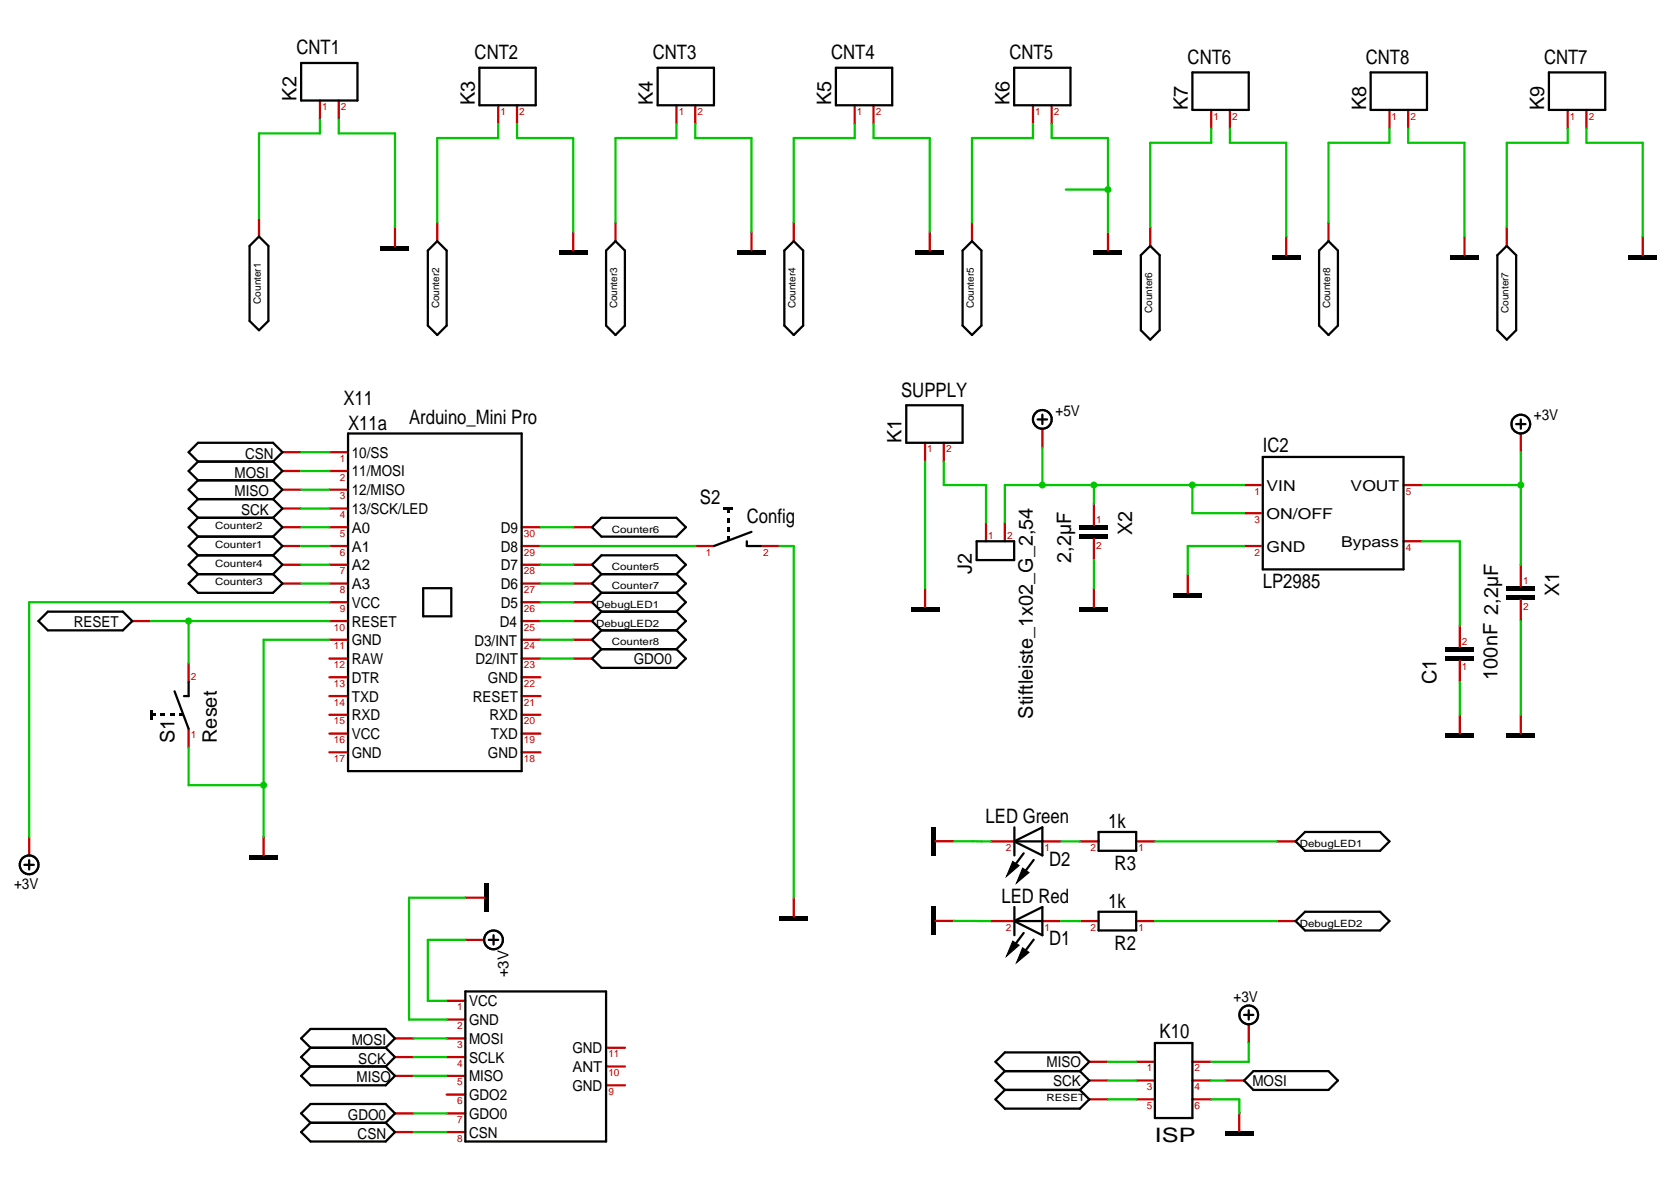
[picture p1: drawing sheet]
<svg xmlns="http://www.w3.org/2000/svg" width="297mm" height="210mm" viewBox="0 0 297 210" stroke-linecap="round" stroke-linejoin="round" font-family="sans-serif">
<g fill="none" stroke="#c70000" stroke-width=".4">
<path d="M56.9 17.9v3.3M60.2 17.9v3.3M88.6 18.7v3.3M91.9 18.7v3.3M120.2 18.7v3.3M123.6 18.7v3.3M151.9 18.7v3.3M155.3 18.7v3.3M183.6 18.7v3.3M186.9 18.7v3.3M215.3 19.5v3.4M218.6 19.5v3.4"/>
<path d="M247 19.5v3.4M250.3 19.5v3.4M278.7 19.5v3.4M282 19.5v3.4M46 38.7v3.3M77.7 39.5v3.4M109.4 39.5v3.4M141.1 39.5v3.4M172.8 39.5v3.4M236.2 39.5v3.4M70.2 40.4v3.3M101.9 41.2v3.3"/>
<path d="M133.6 41.2v3.3M165.3 41.2v3.3M197 41.2v3.3M204.5 40.4v3.3M228.6 42v3.4M260.3 42v3.4M267.8 40.4v3.3M292 42v3.4M164.4 78.7v3.3M167.8 78.7v3.3M185.3 76.2v3.3M270.3 77v3.4"/>
<path d="M50.2 97h3.3M50.2 80.4h3.3M50.2 87h3.3M50.2 83.7h3.3M50.2 90.4h3.3M50.2 93.7h3.3M58.5 97h3.4M58.5 80.4h3.4M58.5 87h3.4M58.5 83.7h3.4M58.5 90.4h3.4M58.5 93.7h3.4"/>
<path d="M92.7 97h3.4M92.7 93.7h3.4M101.9 93.7h3.3M123.6 97h3.3M135.3 97h3.3M175.3 92.9v3.3M178.6 92.9v3.3M194.5 89.5v3.8M194.5 95.8v3.7M221.1 97h3.4M221.1 86.2h3.4M221.1 91.2h3.4"/>
<path d="M249.5 86.2h3.3M249.5 96.2h3.3M23.5 110.4h3.4M33.5 117.9v3.3M50.2 100.4h3.3M50.2 103.7h3.3M58.5 110.4h3.4M58.5 117.1h3.4M58.5 100.4h3.4M58.5 103.7h3.4M58.5 107h3.4M58.5 113.7h3.4"/>
<path d="M92.7 110.4h3.4M92.7 117.1h3.4M92.7 100.4h3.4M92.7 103.7h3.4M92.7 107h3.4M92.7 113.7h3.4M101.9 110.4h3.3M101.9 117.1h3.3M101.9 100.4h3.3M101.9 103.7h3.3M101.9 107h3.3M101.9 113.7h3.3"/>
<path d="M164.4 104.5v3.4M194.5 104.5v3.4M211.1 102v3.4M259.5 111.2v3.8M259.5 117.5v3.7M270.3 100.4v3.7M270.3 106.6v3.8M33.5 129.5v3.4M58.5 120.4h3.4M58.5 123.7h3.4M58.5 127h3.4M58.5 130.4h3.4"/>
<path d="M58.5 133.7h3.4M92.7 120.4h3.4M92.7 123.7h3.4M92.7 127h3.4M92.7 130.4h3.4M92.7 133.7h3.4M259.5 127v3.4M270.3 127v3.4M5.2 148.7v3.3M46.9 148.7v3.3M82.7 159.6h3.4M141.1 159.6v3.3"/>
<path d="M166.3 149.5h3.3M176.1 149.5h4.2M185.3 149.5h3.3M192 149.5h3.3M202 149.5h3.3M227 149.5h3.3M79.4 177.9h3.3M82.7 167h3.4M166.3 163.7h3.3M176.1 163.7h4.2M185.3 163.7h3.3M192 163.7h3.3"/>
<path d="M202 163.7h3.3M227 163.7h3.3M70.2 197.9h3.4M70.2 191.2h3.4M70.2 187.9h3.4M70.2 184.6h3.4M79.4 197.9h3.3M79.4 194.5h3.3M79.4 191.2h3.3M79.4 187.9h3.3M79.4 184.6h3.3M79.4 181.2h3.3"/>
<path d="M107.7 186.2h3.4M107.7 189.5h3.4M107.7 192.9h3.4M193.6 195.4h3.4M193.6 188.7h3.4M193.6 192h3.4M202 195.4h3.3M202 188.7h3.3M202 192h3.3M212 195.4h3.3M212 188.7h3.3M212 192h3.3"/>
<path d="M217.8 192h3.3M220.3 197.7v3.3M222 182.1v3.3M70.2 201.2h3.4M79.4 201.2h3.3"/>
</g>
<g fill="none" stroke="#000" stroke-width=".4">
<path d="M53.5 11.2h10v6.7h-10zM85.2 12h10v6.7h-10zM116.9 12h10v6.7h-10zM148.6 12h10v6.7h-10zM180.3 12h10v6.7h-10zM212 12.9h10v6.6h-10zM243.6 12.9h10.1v6.6h-10.1zM275.3 12.9h10v6.6h-10zM44.4 43.7l1.6-1.7 1.7 1.7v13.3l-1.7 1.7-1.6-1.7zM76.1 44.5l1.6-1.6 1.7 1.6v13.4l-1.7 1.6-1.6-1.6zM107.7 44.5l1.7-1.6 1.7 1.6v13.4l-1.7 1.6-1.7-1.6zM139.4 44.5l1.7-1.6 1.7 1.6v13.4l-1.7 1.6-1.7-1.6z"/>
<path d="M171.1 44.5l1.7-1.6 1.7 1.6v13.4l-1.7 1.6-1.7-1.6zM202.8 45.4l1.7-1.7 1.6 1.7v13.3l-1.6 1.7-1.7-1.7zM234.5 44.5l1.7-1.6 1.6 1.6v13.4l-1.6 1.6-1.7-1.6zM266.2 45.4l1.6-1.7 1.7 1.7v13.3l-1.7 1.7-1.6-1.7zM61.9 77h30.8v60.1h-30.8zM161.1 72h10v6.7h-10zM184.4 74.5h1.7M185.3 73.7v1.7M269.5 75.4h1.7M270.3 74.5v1.7M35.2 82l-1.7 1.7 1.7 1.7M35.2 82l-1.7-1.6 1.7-1.7h13.3l1.7 1.7-1.7 1.6"/>
<path d="M35.2 82h13.3M35.2 85.4l-1.7 1.6 1.7 1.7M35.2 85.4h13.3M35.2 88.7h13.3M35.2 88.7l-1.7 1.7 1.7 1.6M35.2 92h13.3M35.2 95.4l-1.7 1.6 1.7 1.7M35.2 95.4h13.3M35.2 98.7h13.3M35.2 92l-1.7 1.7 1.7 1.7M35.2 98.7l-1.7 1.7 1.7 1.6M48.5 85.4l1.7 1.6-1.7 1.7"/>
<path d="M48.5 82l1.7 1.7-1.7 1.7M48.5 88.7l1.7 1.7-1.7 1.6M48.5 95.4l1.7 1.6-1.7 1.7M48.5 92l1.7 1.7-1.7 1.7M48.5 98.7l1.7 1.7-1.7 1.6M106.9 92h13.3l1.7 1.7-1.7 1.7h-13.3l-1.7-1.7zM132.8 96.2v.8h2.5M133.6 94.5l-6.7 2.5M173.6 96.2h6.7v3.3h-6.7zM224.5 81.2h25v20h-25zM6.8 110.4l1.7-1.7h13.3l1.7 1.7-1.7 1.6h-13.3zM35.2 102l-1.7 1.7 1.7 1.7h13.3l1.7-1.7-1.7-1.7"/>
<path d="M35.2 102h13.3M75.2 104.5h5v5h-5zM106.9 108.7h13.3M106.9 112h13.3M106.9 115.4l-1.7 1.7 1.7 1.6h13.3l1.7-1.6-1.7-1.7M106.9 102l-1.7-1.6 1.7-1.7h13.3l1.7 1.7-1.7 1.6M106.9 115.4h13.3M106.9 102h13.3M106.9 105.4h13.3M106.9 108.7l-1.7 1.7 1.7 1.6M106.9 102l-1.7 1.7 1.7 1.7M106.9 112l-1.7 1.7 1.7 1.7"/>
<path d="M106.9 105.4l-1.7 1.6 1.7 1.7M120.2 102l1.7 1.7-1.7 1.7M120.2 112l1.7 1.7-1.7 1.7M120.2 108.7l1.7 1.7-1.7 1.6M120.2 105.4l1.7 1.6-1.7 1.7M31 122.9l2.5 6.6M33.5 121.2v2.5h-.8M4.3 153.7h1.7M5.2 152.9v1.6M180.3 149.5l5-2.5v5zM180.3 149.5h5M180.3 147v5"/>
<path d="M182 151.7l-2.1 2.7M183.7 152.8l-2 2.8M195.3 147.9h6.7v3.3h-6.7zM230.3 149.5l1.7-1.6h13.3l1.7 1.6-1.7 1.7h-13.3zM82.7 176.2h25v26.7h-25zM86.9 167h1.7M87.7 166.2v1.7M180.3 163.7l5-2.5v5zM180.3 163.7h5M180.3 161.2v5M182 165.8l-2.1 2.8M183.7 167l-2 2.8"/>
<path d="M195.3 162.1h6.7v3.3h-6.7zM222 179.6v1.6M230.3 163.7l1.7-1.6h13.3l1.7 1.6-1.7 1.7h-13.3zM55.2 199.6l-1.7 1.6 1.7 1.7h13.4l1.6-1.7-1.6-1.6M55.2 186.2l-1.7-1.6 1.7-1.7h13.4l1.6 1.7-1.6 1.6M55.2 199.6h13.4M55.2 189.5l-1.7 1.7 1.7 1.7h13.4l1.6-1.7-1.6-1.7M55.2 189.5h13.4M55.2 186.2h13.4M55.2 199.6l-1.7-1.7 1.7-1.7h13.4l1.6 1.7-1.6 1.7M55.2 186.2l-1.7 1.7 1.7 1.6M68.6 186.2l1.6 1.7-1.6 1.6"/>
<path d="M178.6 193.7l-1.6 1.7 1.6 1.6h13.4l1.6-1.6-1.6-1.7M178.6 193.7h13.4M178.6 190.4l-1.6-1.7 1.6-1.7h13.4l1.6 1.7-1.6 1.7M178.6 190.4h13.4M178.6 190.4l-1.6 1.6 1.6 1.7M192 190.4l1.6 1.6-1.6 1.7M205.3 185.4h6.7v13.3h-6.7zM221.1 180.4h1.7M222.8 190.4h13.4l1.6 1.6-1.6 1.7h-13.4l-1.7-1.7z"/>
<circle cx="185.3" cy="74.5" r="1.67"/>
<circle cx="270.3" cy="75.4" r="1.67"/>
<circle cx="5.2" cy="153.7" r="1.67"/>
<circle cx="87.7" cy="167" r="1.67"/>
<circle cx="222" cy="180.4" r="1.67"/>
</g>
<g fill="#000">
<path d="M67.7 43.7h5v.8h-5zM99.4 44.5h5v.9h-5zM131.1 44.5h5v.9h-5zM162.8 44.5h5v.9h-5zM194.5 44.5h5v.9h-5zM226.1 45.4h5v.8h-5zM257.8 45.4h5v.8h-5zM289.5 45.4h5v.8h-5zM128.6 90.2h1.7v.4h-1.7zM129.2 90.4h.4v.8h-.4zM129.2 92h.4v.9h-.4zM129.2 93.7h.4v.8h-.4z"/>
<path d="M129.2 95.4h.4v.8h-.4zM192 95h5v.8h-5zM192 93.3h5v.8h-5zM161.9 107.9h5v.8h-5zM192 107.9h5v.8h-5zM208.6 105.4h5v.8h-5zM257 115h5v.8h-5zM257 116.6h5v.9h-5zM267.8 105.8h5v.8h-5zM267.8 104.1h5v.9h-5zM26.9 126.9h.8v.3h-.8zM26.7 126.2h.4v1.7h-.4z"/>
<path d="M28.5 126.9h.9v.3h-.9zM30.2 126.9h.8v.3h-.8zM31.9 126.9h.8v.3h-.8zM257 130.4h5v.8h-5zM267.8 130.4h5v.8h-5zM44.4 152h5v.9h-5zM165.4 147h.9v5h-.9zM86.1 157h.8v5.1h-.8zM138.6 162.9h5v.8h-5zM165.4 161.2h.9v5h-.9zM217.8 201h5v.9h-5z"/>
</g>
<path d="M180 153.1l1.2 .7-2.3 2zM181.8 154.3l1.1 .8-2.2 1.9zM180 167.3l1.2 .7-2.3 2zM181.8 168.4l1.1 .9-2.2 1.8z" fill="#000" stroke="#000" stroke-width=".18"/>
<g fill="none" stroke="#00c700" stroke-width=".4">
<path d="M53.5 80.4h5M53.5 90.4h5M53.5 83.7h5M53.5 87h5M96.1 97h27.5M96.1 117.1h5.8M73.6 197.9h5.8M73.6 187.9h5.8M73.6 184.6h5.8M73.6 191.2h5.8M197 192h5M197 188.7h5"/>
<path d="M215.3 192h2.5M73.6 201.2h5.8"/>
</g>
<circle cx="33.5" cy="110.4" r=".62" fill="#00c700"/>
<g fill="none" stroke="#00c700" stroke-width=".4">
<path d="M56.9 21.2v2.5h-10.9v15M88.6 22v2.5h-10.9v15M120.2 22v2.5h-10.8v15M151.9 22v2.5h-10.8v15M183.6 22v2.5h-10.8v15M215.3 22.9v2.5h-10.8v15M247 22.9v2.5h-10.8v14.1M278.7 22.9v2.5h-10.9v15M53.5 93.7h5M53.5 97h5M96.1 93.7h5.8M167.8 82v4.2h7.5v6.7"/>
<path d="M252.8 96.2h6.7v15M26.9 110.4h31.6M33.5 110.4v7.5M53.5 103.7h5M53.5 100.4h5M96.1 110.4h5.8M96.1 113.7h5.8M96.1 103.7h5.8M96.1 100.4h5.8M96.1 107h5.8M188.6 149.5h3.4M205.3 149.5h21.7"/>
<path d="M188.6 163.7h3.4M205.3 163.7h21.7M197 195.4h5"/>
</g>
<path d="M220.3 197.7v.2" fill="none" stroke="#f0f" stroke-width=".4"/>
<circle cx="46.9" cy="139.5" r=".62" fill="#00c700"/>
<path d="M218.6 22.9v2.5h10v16.6M250.3 22.9v2.5h10v16.6M282 22.9v2.5h10v16.6M138.6 97h2.5v62.6M221.1 97h-10v5M58.5 113.7h-11.6v35M33.5 132.9v6.7h13.4M82.7 159.6h-10v21.6h6.7M215.3 195.4h5v2.5" fill="none" stroke="#00c700" stroke-width=".4"/>
<circle cx="196.9" cy="33.7" r=".62" fill="#00c700"/>
<g fill="none" stroke="#00c700" stroke-width=".4">
<path d="M60.2 21.2v2.5h10v16.7M91.9 22v2.5h10v16.7M123.6 22v2.5h10v16.7M155.3 22v2.5h10v16.7M186.9 22v2.5h10.1v16.7M189.5 33.7h7.5M164.4 82v22.5M194.5 99.5v5M58.5 107h-53.3v41.7M270.3 110.4v16.6M259.5 121.2v5.8M169.6 149.5h6.5"/>
<path d="M82.7 167h-6.6v10.9h3.3M169.6 163.7h6.5M222 185.4v3.3h-6.7"/>
</g>
<circle cx="270.3" cy="86.2" r=".62" fill="#00c700"/>
<path d="M252.8 86.2h17.5M270.3 80.4v20" fill="none" stroke="#00c700" stroke-width=".4"/>
<circle cx="185.3" cy="86.2" r=".62" fill="#00c700"/>
<path d="M185.3 86.2h-6.7v6.7" fill="none" stroke="#00c700" stroke-width=".4"/>
<circle cx="212" cy="86.2" r=".62" fill="#00c700"/>
<path d="M194.5 86.2h26.6M212 86.2v5h9.1" fill="none" stroke="#00c700" stroke-width=".4"/>
<circle cx="194.4" cy="86.2" r=".62" fill="#00c700"/>
<path d="M185.3 79.5v6.7h9.2v3.3" fill="none" stroke="#00c700" stroke-width=".4"/>
<g font-size="3.5">
<text x="52.7" y="9.7">CNT1</text>
<text x="84.4" y="10.5">CNT2</text>
<text x="116.1" y="10.5">CNT3</text>
<text x="147.7" y="10.5">CNT4</text>
<text x="179.4" y="10.5">CNT5</text>
<text x="211.1" y="11.3">CNT6</text>
<text x="242.8" y="11.3">CNT8</text>
<text x="274.5" y="11.3">CNT7</text>
<text x="52.7" y="17.9" transform="rotate(-90 52.7 17.9)">K2</text>
<text x="84.4" y="18.7" transform="rotate(-90 84.4 18.7)">K3</text>
<text x="116.1" y="18.7" transform="rotate(-90 116.1 18.7)">K4</text>
<text x="147.8" y="18.7" transform="rotate(-90 147.8 18.7)">K5</text>
<text x="179.5" y="18.7" transform="rotate(-90 179.5 18.7)">K6</text>
<text x="211.1" y="19.5" transform="rotate(-90 211.1 19.5)">K7</text>
<text x="242.8" y="19.5" transform="rotate(-90 242.8 19.5)">K8</text>
<text x="274.5" y="19.5" transform="rotate(-90 274.5 19.5)">K9</text>
<text x="160.2" y="70.5">SUPPLY</text>
<text x="61" y="72">X11</text>
<text x="61.9" y="76.4">X11a</text>
<text x="72.7" y="75.3">Arduino_Mini Pro</text>
<text x="160.3" y="78.7" transform="rotate(-90 160.3 78.7)">K1</text>
<text x="224.5" y="80.4">IC2</text>
<text x="124.4" y="89.5">S2</text>
<text x="132.8" y="92.9">Config</text>
<text x="201.3" y="95.1" transform="rotate(-90 201.3 95.1)">X2</text>
<text x="190.4" y="100" transform="rotate(-90 190.4 100)">2,2µF</text>
<text x="172.8" y="102.1" transform="rotate(-90 172.8 102.1)">J2</text>
<text x="224.5" y="104.5">LP2985</text>
<text x="277.1" y="105.9" transform="rotate(-90 277.1 105.9)">X1</text>
<text x="255.3" y="121.6" transform="rotate(-90 255.3 121.6)">C1</text>
<text x="266.2" y="120.8" transform="rotate(-90 266.2 120.8)">100nF 2,2µF</text>
<text x="183.6" y="127.7" transform="rotate(-90 183.6 127.7)">Stiftleiste_1x02_G_2,54</text>
<text x="31" y="132" transform="rotate(-90 31 132)">S1</text>
<text x="38.5" y="132" transform="rotate(-90 38.5 132)">Reset</text>
<text x="175.2" y="146.3">LED Green</text>
<text x="197" y="147.2">1k</text>
<text x="186.5" y="153.8">D2</text>
<text x="198.1" y="154.7">R3</text>
<text x="178" y="160.5">LED Red</text>
<text x="197" y="161.3">1k</text>
<text x="186.5" y="168">D1</text>
<text x="198.1" y="168.8">R2</text>
<text x="206.1" y="184.6">K10</text>
<text x="205.3" y="202.9">ISP</text>
</g>
<g font-size="2.7">
<text x="187.6" y="73.9">+5V</text>
<text x="272.7" y="74.7">+3V</text>
<text x="43.6" y="81.5">CSN</text>
<text x="62.5" y="81.4">10/SS</text>
<text x="41.7" y="88.2">MISO</text>
<text x="41.7" y="84.9">MOSI</text>
<text x="62.5" y="88">12/MISO</text>
<text x="62.5" y="84.7">11/MOSI</text>
<text x="225.1" y="87.2">VIN</text>
<text x="240.1" y="87.2">VOUT</text>
<text x="42.8" y="91.5">SCK</text>
<text x="62.5" y="94.7">A0</text>
<text x="62.5" y="91.4">13/SCK/LED</text>
<text x="89" y="94.7">D9</text>
<text x="225.1" y="92.2">ON/OFF</text>
<text x="62.5" y="101.4">A2</text>
<text x="62.5" y="98">A1</text>
<text x="89" y="98">D8</text>
<text x="89" y="101.4">D7</text>
<text x="225.1" y="98">GND</text>
<text x="238.4" y="97.2">Bypass</text>
<text x="62.5" y="104.7">A3</text>
<text x="89" y="104.7">D6</text>
<text x="13.1" y="111.5">RESET</text>
<text x="62.5" y="111.4">RESET</text>
<text x="62.5" y="108">VCC</text>
<text x="88.8" y="111.5">D4</text>
<text x="89" y="108">D5</text>
<text x="62.5" y="118">RAW</text>
<text x="62.5" y="114.7">GND</text>
<text x="84.3" y="114.9">D3/INT</text>
<text x="84.5" y="118">D2/INT</text>
<text x="112.6" y="118">GDO0</text>
<text x="62.5" y="124.7">TXD</text>
<text x="62.5" y="121.4">DTR</text>
<text x="84.1" y="124.7">RESET</text>
<text x="86.7" y="121.4">GND</text>
<text x="62.5" y="131.4">VCC</text>
<text x="62.5" y="128">RXD</text>
<text x="87" y="128">RXD</text>
<text x="87.3" y="131.4">TXD</text>
<text x="62.5" y="134.7">GND</text>
<text x="86.7" y="134.7">GND</text>
<text x="2.5" y="158">+3V</text>
<text x="90.4" y="173.7" transform="rotate(-90 90.4 173.7)">+3V</text>
<text x="83.4" y="178.9">VCC</text>
<text x="219.3" y="178">+3V</text>
<text x="62.5" y="185.7">MOSI</text>
<text x="83.4" y="185.5">MOSI</text>
<text x="83.4" y="182.2">GND</text>
<text x="63.7" y="189">SCK</text>
<text x="83.4" y="188.9">SCLK</text>
<text x="101.7" y="187.2">GND</text>
<text x="101.7" y="190.5">ANT</text>
<text x="186.1" y="189.7">MISO</text>
<text x="63.4" y="192.4">MISO</text>
<text x="83.4" y="195.5">GDO2</text>
<text x="83.4" y="192.2">MISO</text>
<text x="101.7" y="193.9">GND</text>
<text x="187.2" y="193">SCK</text>
<text x="222.6" y="193">MOSI</text>
<text x="61.8" y="199.1">GDO0</text>
<text x="63.6" y="202.4">CSN</text>
<text x="83.4" y="202.2">CSN</text>
<text x="83.4" y="198.9">GDO0</text>
</g>
<g font-size="1.8" fill="#c70000">
<text x="57.3" y="19.6">1</text>
<text x="60.6" y="19.6">2</text>
<text x="89" y="20.4">1</text>
<text x="92.3" y="20.4">2</text>
<text x="120.6" y="20.4">1</text>
<text x="124" y="20.4">2</text>
<text x="152.3" y="20.4">1</text>
<text x="155.7" y="20.4">2</text>
<text x="184" y="20.4">1</text>
<text x="187.3" y="20.4">2</text>
<text x="215.7" y="21.3">1</text>
<text x="219" y="21.3">2</text>
<text x="247.4" y="21.3">1</text>
<text x="250.7" y="21.3">2</text>
<text x="279.1" y="21.3">1</text>
<text x="282.4" y="21.3">2</text>
<text x="60.4" y="82.1">1</text>
<text x="164.8" y="80.4">1</text>
<text x="168.2" y="80.4">2</text>
<text x="60.4" y="88.8">3</text>
<text x="60.4" y="85.4">2</text>
<text x="223" y="87.9">1</text>
<text x="249.9" y="87.9">5</text>
<text x="60.4" y="95.4">5</text>
<text x="60.4" y="92.1">4</text>
<text x="93.1" y="95.4">30</text>
<text x="175.7" y="95.8">1</text>
<text x="179" y="95.8">2</text>
<text x="194.9" y="92.9">1</text>
<text x="223" y="92.9">3</text>
<text x="60.4" y="98.7">6</text>
<text x="93.1" y="98.7">29</text>
<text x="125.5" y="98.7">1</text>
<text x="135.7" y="98.7">2</text>
<text x="194.9" y="97.5">2</text>
<text x="223" y="98.7">2</text>
<text x="249.9" y="97.9">4</text>
<text x="60.4" y="105.4">8</text>
<text x="60.4" y="102.1">7</text>
<text x="93.1" y="102.1">28</text>
<text x="93.1" y="105.4">27</text>
<text x="270.7" y="103.7">1</text>
<text x="59.4" y="112.1">10</text>
<text x="60.4" y="108.8">9</text>
<text x="93.1" y="108.8">26</text>
<text x="93.1" y="112.1">25</text>
<text x="270.7" y="108.3">2</text>
<text x="59.4" y="118.7">12</text>
<text x="59.4" y="115.4">11</text>
<text x="93.1" y="115.4">24</text>
<text x="93.1" y="118.7">23</text>
<text x="259.9" y="114.6">2</text>
<text x="259.9" y="119.2">1</text>
<text x="33.9" y="120.8">2</text>
<text x="59.4" y="125.4">14</text>
<text x="59.4" y="122.1">13</text>
<text x="93.1" y="122.1">22</text>
<text x="93.1" y="125.4">21</text>
<text x="33.9" y="131.3">1</text>
<text x="59.4" y="128.8">15</text>
<text x="93.1" y="128.8">20</text>
<text x="59.4" y="135.4">17</text>
<text x="59.4" y="132.1">16</text>
<text x="93.1" y="132.1">19</text>
<text x="93.1" y="135.4">18</text>
<text x="178.8" y="151.3">2</text>
<text x="185.7" y="151.3">1</text>
<text x="193.8" y="151.3">2</text>
<text x="202.4" y="151.3">1</text>
<text x="178.8" y="165.4">2</text>
<text x="185.7" y="165.4">1</text>
<text x="193.8" y="165.4">2</text>
<text x="202.4" y="165.4">1</text>
<text x="81.3" y="179.6">1</text>
<text x="81.3" y="182.9">2</text>
<text x="81.3" y="189.6">4</text>
<text x="81.3" y="186.2">3</text>
<text x="108.1" y="187.9">11</text>
<text x="108.1" y="191.3">10</text>
<text x="203.8" y="190.4">1</text>
<text x="212.4" y="190.4">2</text>
<text x="81.3" y="196.3">6</text>
<text x="81.3" y="192.9">5</text>
<text x="108.1" y="194.6">9</text>
<text x="203.8" y="197.1">5</text>
<text x="203.8" y="193.8">3</text>
<text x="212.4" y="193.8">4</text>
<text x="212.4" y="197.1">6</text>
<text x="81.3" y="202.9">8</text>
<text x="81.3" y="199.6">7</text>
</g>
<g font-size="1.8">
<text x="46.4" y="54" transform="rotate(-90 46.4 54)">Counter1</text>
<text x="78" y="54.8" transform="rotate(-90 78 54.8)">Counter2</text>
<text x="109.7" y="54.8" transform="rotate(-90 109.7 54.8)">Counter3</text>
<text x="141.4" y="54.8" transform="rotate(-90 141.4 54.8)">Counter4</text>
<text x="173.1" y="54.8" transform="rotate(-90 173.1 54.8)">Counter5</text>
<text x="204.8" y="55.6" transform="rotate(-90 204.8 55.6)">Counter6</text>
<text x="236.5" y="54.8" transform="rotate(-90 236.5 54.8)">Counter8</text>
<text x="268.2" y="55.6" transform="rotate(-90 268.2 55.6)">Counter7</text>
<text x="38.2" y="94">Counter2</text>
<text x="108.8" y="94.7">Counter6</text>
<text x="38.2" y="97.4">Counter1</text>
<text x="38.2" y="100.7">Counter4</text>
<text x="108.8" y="101.4">Counter5</text>
<text x="38.2" y="104">Counter3</text>
<text x="108.8" y="104.7">Counter7</text>
<text x="106" y="111.4">DebugLED2</text>
<text x="106" y="108">DebugLED1</text>
<text x="108.8" y="114.7">Counter8</text>
<text x="231.1" y="150.5">DebugLED1</text>
<text x="231.1" y="164.7">DebugLED2</text>
<text x="186" y="195.7">RESET</text>
</g>
</svg>
